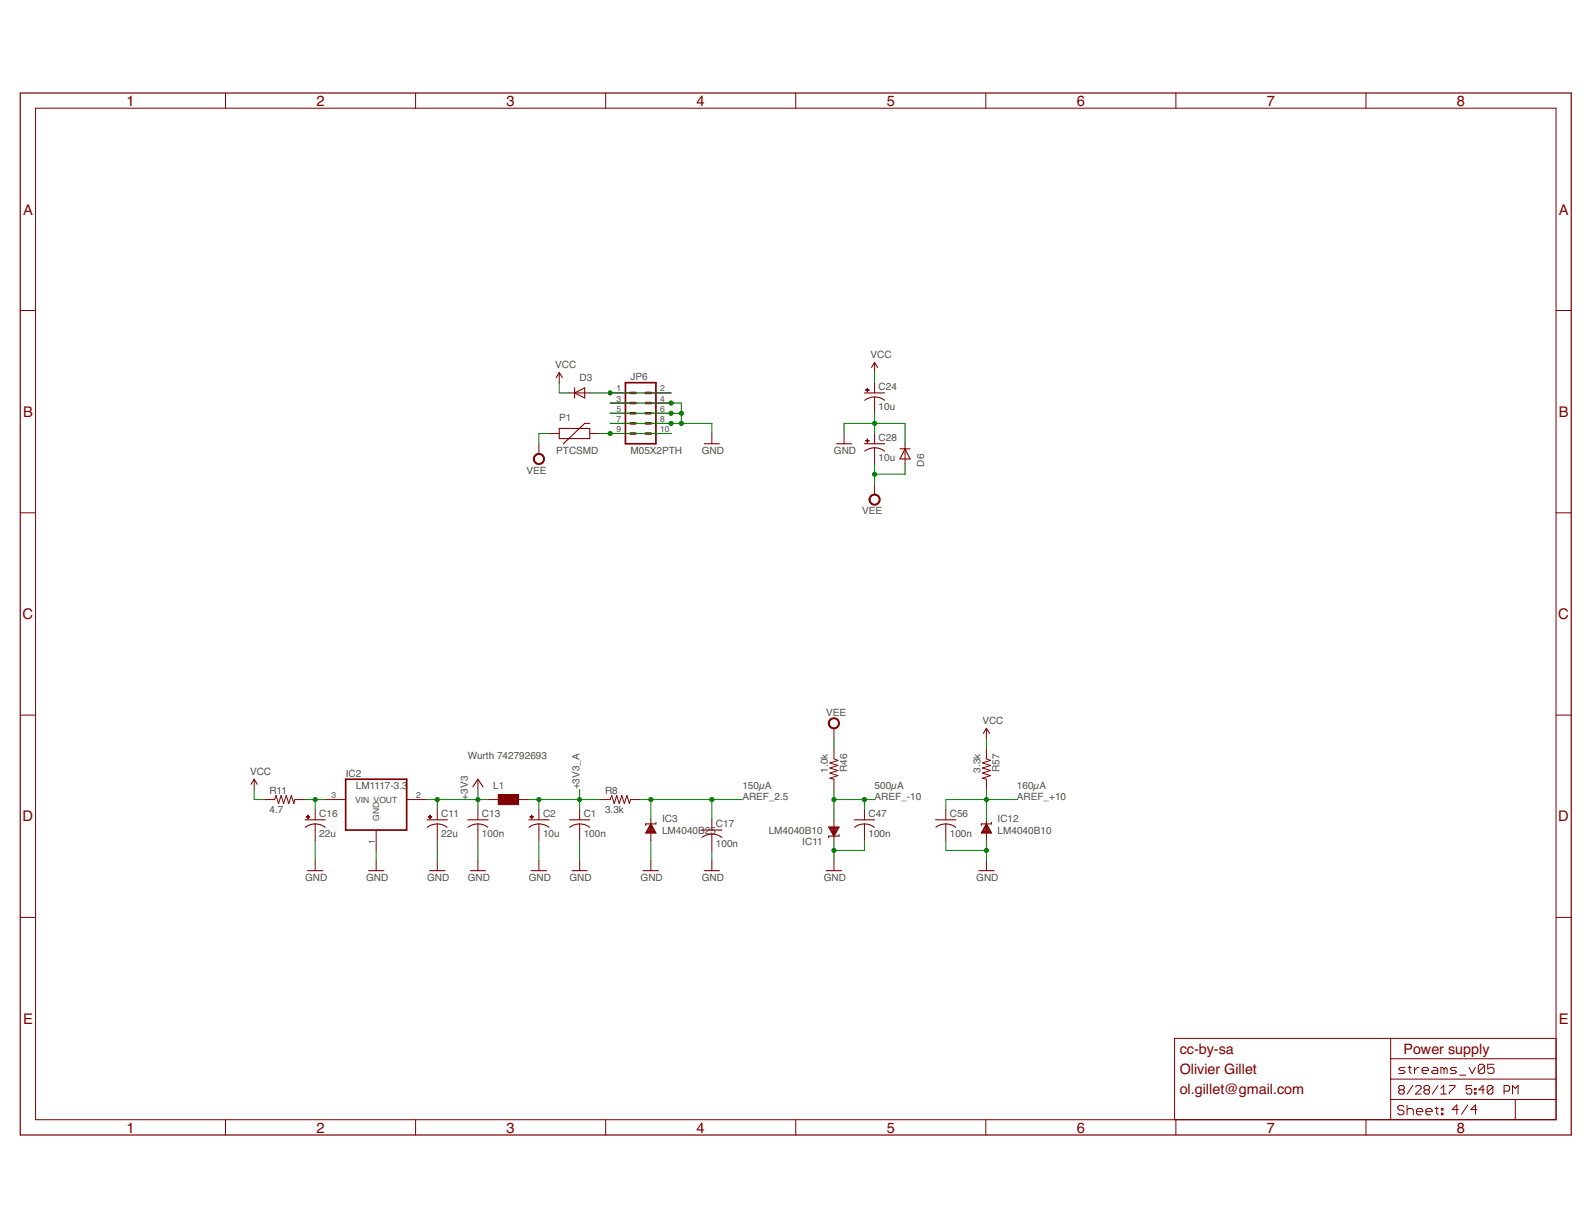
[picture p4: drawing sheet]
<svg xmlns="http://www.w3.org/2000/svg" width="279mm" height="216mm" viewBox="0 0 279 216" stroke-linecap="round" stroke-linejoin="round" font-family="sans-serif">
<g fill="none" stroke="#800000" stroke-width=".18">
<path d="M6.2 19h267.1v177.7h-267.1zM39.6 16.3v2.7M73 16.3v2.7M106.4 16.3v2.7M139.7 16.3v2.7M173.1 16.3v2.7M206.5 16.3v2.7M239.9 16.3v2.7M3.6 54.5h2.6M273.3 54.5h2.6M94.6 78v1.7M96.4 76.2h1.8"/>
<path d="M98.2 65.4v1.8M100 69h3.6M103.6 76.2h1.8M107.1 69h3.6M107.1 76.2h3.6M107.1 74.4h3.6M107.1 72.6h3.6M107.1 70.8h3.6M114.3 69h3.6M114.3 76.2h3.6M114.3 74.4h3.6M114.3 72.6h3.6"/>
<path d="M114.3 70.8h3.6M125 76.2v1.8M148.2 76.2v1.8M153.6 63.7v1.7M153.6 67.2v1.8M153.6 69.7v2.9M153.6 76.2v1.8M153.6 78.7v2.8M158.9 78v3.5M3.6 90.1h2.6M153.6 85.1v1.8M273.3 90.1h2.6"/>
<path d="M3.6 125.6h2.6M44.6 136.9v1.8M83.9 136.9v1.8M146.5 128v1.7M146.5 131.5v1.8l.7 .3-1.5 .4 1.5 .5-1.5 .4 1.5 .5-1.5 .4 1.5 .4-1.5 .5 .8 .2v1.8M173.2 128v1.7M173.2 131.5v1.8l.7 .3-1.4 .4 1.4 .5-1.4 .4 1.4 .5-1.4 .4 1.4 .4-1.4 .5 .7 .2v1.8M273.3 125.6h2.6M46.4 140.5h1.8l.3-.8 .4 1.5 .5-1.5 .4 1.5 .5-1.5 .4 1.5 .5-1.5 .4 1.5 .2-.7h1.8M55.4 142.2v1.8M55.4 144.7v2.9M55.4 151.2v1.8"/>
<path d="M57.1 140.5h3.6M66.1 145.8v3.6M66.1 151.2v1.8M71.4 140.5h3.6M76.8 142.2v1.8M76.8 144.7v2.9M76.8 151.2v1.8M83.9 142.2v1.8M83.9 144.7v2.9M83.9 151.2v1.8M85.7 140.5h1.8M91.1 140.5h1.8"/>
<path d="M94.6 142.2v1.8M94.6 144.7v2.9M94.6 151.2v1.8M101.8 142.2v1.8M101.8 144.7v2.9M101.8 151.2v1.8M105.4 140.5h1.7l.3-.8 .5 1.5 .4-1.5 .5 1.5 .4-1.5 .4 1.5 .5-1.5 .4 1.5 .2-.7h1.8M114.3 144v3.6M114.3 151.2v1.8M125 144v1.8M125 146.5v2.9M125 151.2v1.8"/>
<path d="M146.5 144v3.6M146.5 151.2v1.8M151.8 142.2v1.8M151.8 144.7v2.9M166.1 142.2v1.8M166.1 144.7v2.9M173.2 144v3.6M173.2 151.2v1.8M3.6 161.2h2.6M273.3 161.2h2.6M39.6 196.7v2.7M73 196.7v2.7"/>
<path d="M106.4 196.7v2.7M139.7 196.7v2.7M173.1 196.7v2.7M206.5 196.7v2.7M239.9 196.7v2.7M244.2 193.1h29.1M244.2 182.4v14.3M244.2 189.6h29.1M244.2 186h29.1M245.9 191.5l-.3-.3v-.3l.3-.2h.5l.2 .2v.3l-.2 .3M245.9 191.5l-.3 .2v.2l.3 .3h.5l.2-.3v-.2l-.2-.2M245.9 191.5h.5"/>
<path d="M246.5 194.5l-.2-.3h-.6l-.2 .3v.2l.2 .3h.6l.2 .3v.3l-.2 .2h-.6l-.2-.2M246.7 187.5h-.8l-.3 .3 .3 .2h.6l.2 .3-.2 .3h-.9M247.1 195l.3-.3h.5l.3 .3v.8M247.1 194.2v1.6M247.3 187.5h.5M247.6 187.2v1.1l.2 .3M248.1 190.7l-1 1.5M248.4 187.5v1.1M248.6 190.9l.2-.2h.5l.3 .2v.3l-1 1h1M248.8 195.3h1.1v-.3l-.3-.3h-.6l-.2 .3v.6l.2 .2h.6M249.2 187.5h-.3l-.5 .5M249.7 188h1.1v-.2l-.2-.3h-.6l-.3 .3v.5l.3 .3h.6"/>
<path d="M250.3 191.5l-.2-.3v-.3l.2-.2h.5l.3 .2v.3l-.3 .3M250.3 191.5l-.2 .2v.2l.2 .3h.5l.3-.3v-.2l-.3-.2M250.3 191.5h.5M250.4 195.3h1.1v-.3l-.3-.3h-.5l-.3 .3v.6l.3 .2h.5M251.7 187.5h.5l.3 .3v.8h-.8l-.3-.3 .3-.3h.8M252 194.7h.6M252.3 194.5v1.1l.3 .2M252.5 190.7l-1 1.5M253 192.2h1M253 191.2l.5-.5v1.5M253.1 194.7h.3v.3h-.3zM253.1 195.6h.3v.2h-.3z"/>
<path d="M253.6 187.8l-.3-.3h-.3v1.1M253.6 187.8v.8M253.6 187.8l.3-.3 .2 .3v.8M254.5 190.7h1v.2l-1 1v.3M255.8 187.5h-.8l-.3 .3 .3 .2h.5l.3 .3-.3 .3h-.8M256.1 194.9h-1.1l.8-.8v1.6M256.3 188.9h1.1M257.8 194.1l-1.1 1.6M258 187.5l.5 1.1 .6-1.1M258.5 190.7h-1v.8l.5-.3h.2l.3 .3v.4l-.3 .3h-.5l-.2-.3M259 191.9h.2v.3h-.2zM259 191.2h.2v.3h-.2z"/>
<path d="M259.4 194.9h-1.1l.8-.8v1.6M260.7 191.5h-1l.7-.8v1.5M260.7 187.2v1.1l-.3 .3h-.5l-.3-.3M260.7 187.2l-.3-.2h-.5l-.3 .2v1.1M260.7 187.2l-1.1 1.1M262.2 190.9l-.3-.2h-.5l-.2 .2v1M262.2 190.9v1l-.3 .3h-.5l-.2-.3M262.2 190.9l-1 1M262.4 187h-1.1v.8l.5-.3h.3l.3 .3v.5l-.3 .3h-.6l-.2-.3M264.1 191.7h.8l.2-.2v-.6l-.2-.2h-.8v1.5M265.6 192.2v-1.5l.5 .5 .5-.5v1.5M266.1 193.1v3.6"/>
<path d="M273.3 182.4h-67v14.3"/>
</g>
<path d="M3.6 16.3h272.3v183.1h-272.3z" fill="none" stroke="#800000" stroke-width=".21"/>
<g fill="none" stroke="#800000" stroke-width=".19">
<path d="M97.7 66.3l.5-.9 .6 .9M98.2 75.3h5.4v1.7h-5.4zM100.9 69l1.8-.9v1.8zM100.9 68.1v1.8M103.6 74.4h-.9l-3.8 3.6M123.7 78h2.6M146.9 78h2.7M151.8 78h3.6M151.8 69h3.6M151.8 79.2a2.87 2.87 0 0 1 3.5 0M153.1 64.6l.5-.9 .5 .9M153.6 69.7a2.81 2.81 0 0 1 1.7 .6"/>
<path d="M153.6 69.7a2.97 2.97 0 0 0-1.8 .6M158.1 78.8h1.7M158.9 78.8l.9 1.8h-1.7zM44.1 137.8l.5-.9 .6 .9M83 138.2l.9-1.3 .9 1.3M172.7 128.8l.5-.8 .6 .8M53.6 144h3.5M53.6 145.3a2.87 2.87 0 0 1 3.5 0M54 153h2.7M64.7 153h2.7M75 144h3.6M75.1 145.3a2.84 2.84 0 0 1 3.4 0"/>
<path d="M75.4 153h2.7M82.1 144h3.6M82.2 145.3a2.87 2.87 0 0 1 3.5 0M82.6 153h2.7M92.9 144h3.5M92.9 145.3a2.87 2.87 0 0 1 3.5 0M93.3 153h2.7M100 144h3.6M100.1 145.3a2.87 2.87 0 0 1 3.4 0M100.5 153h2.6M112.9 153h2.7M113.5 146.2h1.6"/>
<path d="M113.5 146.1h1.5M113.6 145.9h1.4M113.7 145.8h1.2M113.8 145.6h1M113.9 145.5h.8M114 145.4h.6M114 145.2h.6M114.1 145.1h.4M114.2 144.9h.2M114.3 144.7l.9 1.6h-1.8zM115.2 144.5v.2h-1.8v.3M123.2 145.8h3.6"/>
<path d="M123.7 153h2.6M125 146.5a2.81 2.81 0 0 1 1.8 .6M125 146.5a2.97 2.97 0 0 0-1.7 .6M145.1 153h2.7M145.5 145.3h1.8l-.8 1.6zM145.6 145.4h1.7M145.7 145.5h1.5M145.8 145.6h1.3M145.8 145.8h1.2M145.9 145.9h1.1M146 146.1h.9M146.1 146.2h.7"/>
<path d="M146.2 146.4h.5M146.2 146.5h.4M146.3 146.7h.3M146.4 146.8h.1M147.3 146.6v.3h-1.8v.3M150 144h3.6M150.1 145.3a2.84 2.84 0 0 1 3.4 0M164.3 144h3.6M164.4 145.3a2.84 2.84 0 0 1 3.4 0M171.9 153h2.7M172.4 146.2h1.7M172.5 146.1h1.5"/>
<path d="M172.6 145.9h1.3M172.7 145.8h1.1M172.7 145.6h1M172.8 145.5h.9M172.9 145.4h.7M173 145.2h.5M173.1 145.1h.3M173.1 144.9h.2M173.2 144.7l.9 1.6h-1.8zM174.1 144.5v.2h-1.8v.3"/>
</g>
<g fill="#800000" stroke="#800000" stroke-width=".18">
<path d="M145.6 126.5a.98 .98 0 0 1 1.6 0 .98 .98 0 0 1-.5 1.5 .98 .98 0 0 1-1.2-.9h.1a.8 .8 0 0 1 1.2-.7 .8 .8 0 0 1 .1 1.3 .8 .8 0 0 1-1.2-.4l-.1-.2h-.1z" fill-rule="evenodd"/>
<path d="M93.8 80.1a.98 .98 0 0 1 1.6-.1 .98 .98 0 0 1-.4 1.6 .98 .98 0 0 1-1.3-1h.1a.81 .81 0 0 1 1.1-.7 .81 .81 0 0 1 .3 1.3 .81 .81 0 0 1-1.3-.3l-.1-.3h-.1z" fill-rule="evenodd"/>
<path d="M153 87a.98 .98 0 0 1 1.5 .3 .98 .98 0 0 1-.7 1.4 .98 .98 0 0 1-1.2-.9h.2a.81 .81 0 0 1 1.1-.8 .81 .81 0 0 1 .2 1.3 .81 .81 0 0 1-1.3-.3v-.2h-.2l.1-.3z" fill-rule="evenodd"/>
</g>
<g fill="#800000" stroke="#800000" stroke-width=".18">
<path d="M53.8 143.5l.6 .1z"/>
<path d="M54 143.2l.1 .6z"/>
<path d="M152 77.4l.6 .1z"/>
<path d="M152.3 77.1l.1 .6z"/>
<path d="M75.2 143.5l.6 .1z"/>
<path d="M75.5 143.2l.1 .6z"/>
<path d="M87.5 139.6h3.6v1.8h-3.6z"/>
<path d="M93 143.5l.7 .1z"/>
<path d="M93.3 143.2l.1 .6z"/>
<path d="M152 68.5l.6 .1z"/>
<path d="M152.3 68.2l.1 .6z"/>
</g>
<path d="M109.8 67.2h5.4v10.8h-5.4zM60.7 136.9h10.7v8.9h-10.7z" fill="none" stroke="#800000" stroke-width=".3"/>
<path d="M110.7 72.6h.9M110.7 74.4h.9M110.7 76.2h.9M110.7 69h.9M110.7 70.8h.9M113.4 72.6h.9M113.4 74.4h.9M113.4 76.2h.9M113.4 69h.9M113.4 70.8h.9" fill="none" stroke="#800000" stroke-width=".44"/>
<g fill="none" stroke="#008000" stroke-width=".18">
<path d="M96.4 76.2h-1.8v1.8M98.2 67.2v1.8h1.8M103.6 69h14.3M105.4 76.2h12.5M107.1 70.8h12.6v3.6M107.1 72.6h12.6M107.1 74.4h17.9v1.8M148.2 76.2v-1.8h10.7v3.6M153.6 65.4v1.8M153.6 72.6v3.6M153.6 81.5v3.6M158.9 81.5v1.8h-5.3"/>
<path d="M44.6 138.7v1.8h1.8M83.9 138.7v3.5M101.8 138.7v3.5M146.5 129.7v1.8M146.5 138.7v5.3M173.2 129.7v1.8M173.2 138.7v5.3M53.6 140.5h3.5M55.4 140.5v1.7M55.4 147.6v3.6M66.1 149.4v1.8M75 140.5h10.7"/>
<path d="M76.8 140.5v1.7M76.8 147.6v3.6M83.9 147.6v3.6M92.9 140.5h12.5M94.6 140.5v1.7M94.6 147.6v3.6M101.8 147.6v3.6M112.5 140.5h17.9M114.3 140.5v3.5M114.3 147.6v3.6M125 140.5v3.5M125 149.4v1.8"/>
<path d="M146.5 147.6v3.6M146.5 140.5h7.1M151.8 140.5v1.7M151.8 147.6v1.8h-5.3M166.1 147.6v1.8h7.1M173.2 147.6v3.6M178.6 140.5h-12.5v1.7"/>
</g>
<g fill="#008000" stroke="#008000" stroke-width=".18">
<circle cx="146.5" cy="149.4" r=".36"/>
<circle cx="119.7" cy="72.6" r=".36"/>
<circle cx="119.7" cy="74.4" r=".36"/>
<circle cx="117.9" cy="74.4" r=".36"/>
<circle cx="117.9" cy="72.6" r=".36"/>
<circle cx="117.9" cy="70.8" r=".36"/>
<circle cx="153.6" cy="74.4" r=".36"/>
<circle cx="173.2" cy="149.4" r=".36"/>
<circle cx="151.8" cy="140.5" r=".36"/>
<circle cx="146.5" cy="140.5" r=".36"/>
<circle cx="153.6" cy="83.3" r=".36"/>
<circle cx="107.1" cy="69" r=".36"/>
<circle cx="107.1" cy="76.2" r=".36"/>
<circle cx="101.8" cy="140.5" r=".36"/>
<circle cx="94.6" cy="140.5" r=".36"/>
<circle cx="114.3" cy="140.5" r=".36"/>
<circle cx="125" cy="140.5" r=".36"/>
<circle cx="76.8" cy="140.5" r=".36"/>
<circle cx="83.9" cy="140.5" r=".36"/>
<circle cx="173.2" cy="140.5" r=".36"/>
<circle cx="55.4" cy="140.5" r=".36"/>
</g>
<g font-size="2.6" fill="#800000">
<text x="22.2" y="18.6">1</text>
<text x="55.6" y="18.6">2</text>
<text x="89" y="18.6">3</text>
<text x="122.3" y="18.6">4</text>
<text x="155.7" y="18.6">5</text>
<text x="189.1" y="18.6">6</text>
<text x="222.5" y="18.6">7</text>
<text x="255.8" y="18.6">8</text>
<text x="4" y="37.7">A</text>
<text x="273.7" y="37.7">A</text>
<text x="4" y="73.2">B</text>
<text x="273.7" y="73.2">B</text>
<text x="4" y="108.8">C</text>
<text x="273.7" y="108.8">C</text>
<text x="4" y="144.3">D</text>
<text x="273.7" y="144.3">D</text>
<text x="4" y="179.9">E</text>
<text x="273.7" y="179.9">E</text>
<text x="22.2" y="199">1</text>
<text x="55.6" y="199">2</text>
<text x="89" y="199">3</text>
<text x="122.3" y="199">4</text>
<text x="155.7" y="199">5</text>
<text x="189.1" y="199">6</text>
<text x="222.5" y="199">7</text>
<text x="255.8" y="199">8</text>
</g>
<g font-size="2.5" fill="#800000">
<text x="207.2" y="185.1">cc-by-sa</text>
<text x="246.5" y="185.1">Power supply</text>
<text x="207.2" y="188.7">Olivier Gillet</text>
<text x="207.2" y="192.2">ol.gillet@gmail.com</text>
</g>
<g font-size="1.8" fill="#505050">
<text x="97.5" y="64.7">VCC</text>
<text x="152.9" y="62.9">VCC</text>
<text x="101.8" y="66.9">D3</text>
<text x="110.7" y="66.7">JP6</text>
<text x="154.3" y="72">10u</text>
<text x="154.3" y="68.6">C24</text>
<text x="98.2" y="74">P1</text>
<text x="154.3" y="77.5">C28</text>
<text x="92.5" y="83.2">VEE</text>
<text x="97.7" y="79.7">PTCSMD</text>
<text x="110.7" y="79.7">M05X2PTH</text>
<text x="123.2" y="79.7">GND</text>
<text x="146.4" y="79.7">GND</text>
<text x="154.3" y="80.9">10u</text>
<text x="162.3" y="82" transform="rotate(-90 162.3 82)">D6</text>
<text x="151.4" y="90.4">VEE</text>
<text x="145.1" y="125.7">VEE</text>
<text x="172.5" y="127.2">VCC</text>
<text x="43.9" y="136.2">VCC</text>
<text x="60.7" y="136.4">IC2</text>
<text x="82.1" y="133.3">Wurth 742792693</text>
<text x="145.4" y="135.7" transform="rotate(-90 145.4 135.7)">1.0k</text>
<text x="148.7" y="135.6" transform="rotate(-90 148.7 135.6)">R46</text>
<text x="172.2" y="135.7" transform="rotate(-90 172.2 135.7)">3.3k</text>
<text x="175.5" y="135.6" transform="rotate(-90 175.5 135.6)">R57</text>
<text x="47.3" y="142.8">4.7</text>
<text x="47.3" y="139.4">R11</text>
<text x="56.1" y="143.6">C16</text>
<text x="62.5" y="138.7">LM1117-3.3</text>
<text x="77.5" y="143.6">C11</text>
<text x="82.1" y="140.5" transform="rotate(-90 82.1 140.5)">+3V3</text>
<text x="84.6" y="143.6">C13</text>
<text x="86.6" y="138.7">L1</text>
<text x="95.4" y="143.6">C2</text>
<text x="101.8" y="138.7" transform="rotate(-90 101.8 138.7)">+3V3_A</text>
<text x="102.5" y="143.6">C1</text>
<text x="106.3" y="142.8">3.3k</text>
<text x="106.3" y="139.4">R8</text>
<text x="130.4" y="138.7">150µA</text>
<text x="130.4" y="140.5">AREF_2.5</text>
<text x="152.5" y="143.6">C47</text>
<text x="153.6" y="138.7">500µA</text>
<text x="153.6" y="140.5">AREF_-10</text>
<text x="166.8" y="143.6">C56</text>
<text x="178.6" y="138.7">160µA</text>
<text x="178.6" y="140.5">AREF_+10</text>
<text x="56.1" y="147">22u</text>
<text x="77.5" y="147">22u</text>
<text x="84.6" y="147">100n</text>
<text x="95.4" y="147">10u</text>
<text x="102.5" y="147">100n</text>
<text x="116.3" y="146.4">LM4040B25</text>
<text x="116.3" y="144.5">IC3</text>
<text x="125.7" y="148.8">100n</text>
<text x="125.7" y="145.4">C17</text>
<text x="135" y="146.4">LM4040B10</text>
<text x="140.9" y="148.4">IC11</text>
<text x="152.5" y="147">100n</text>
<text x="166.8" y="147">100n</text>
<text x="175.2" y="146.4">LM4040B10</text>
<text x="175.2" y="144.5">IC12</text>
<text x="53.6" y="154.7">GND</text>
<text x="64.3" y="154.7">GND</text>
<text x="75" y="154.7">GND</text>
<text x="82.1" y="154.7">GND</text>
<text x="92.9" y="154.7">GND</text>
<text x="100" y="154.7">GND</text>
<text x="112.5" y="154.7">GND</text>
<text x="123.2" y="154.7">GND</text>
<text x="144.7" y="154.7">GND</text>
<text x="171.4" y="154.7">GND</text>
</g>
<g font-size="1.5" fill="#505050">
<text x="108.3" y="70.6">3</text>
<text x="108.3" y="68.8">1</text>
<text x="115.9" y="70.6">4</text>
<text x="115.9" y="68.8">2</text>
<text x="108.3" y="75.9">9</text>
<text x="108.3" y="74.1">7</text>
<text x="108.3" y="72.3">5</text>
<text x="115.9" y="75.9">10</text>
<text x="115.9" y="74.1">8</text>
<text x="115.9" y="72.3">6</text>
<text x="58.2" y="140.2">3</text>
<text x="62.4" y="141">VIN VOUT</text>
<text x="73.1" y="140.2">2</text>
<text x="65.8" y="148.3" transform="rotate(-90 65.8 148.3)">1</text>
<text x="66.6" y="144.2" transform="rotate(-90 66.6 144.2)">GND</text>
</g>
</svg>
